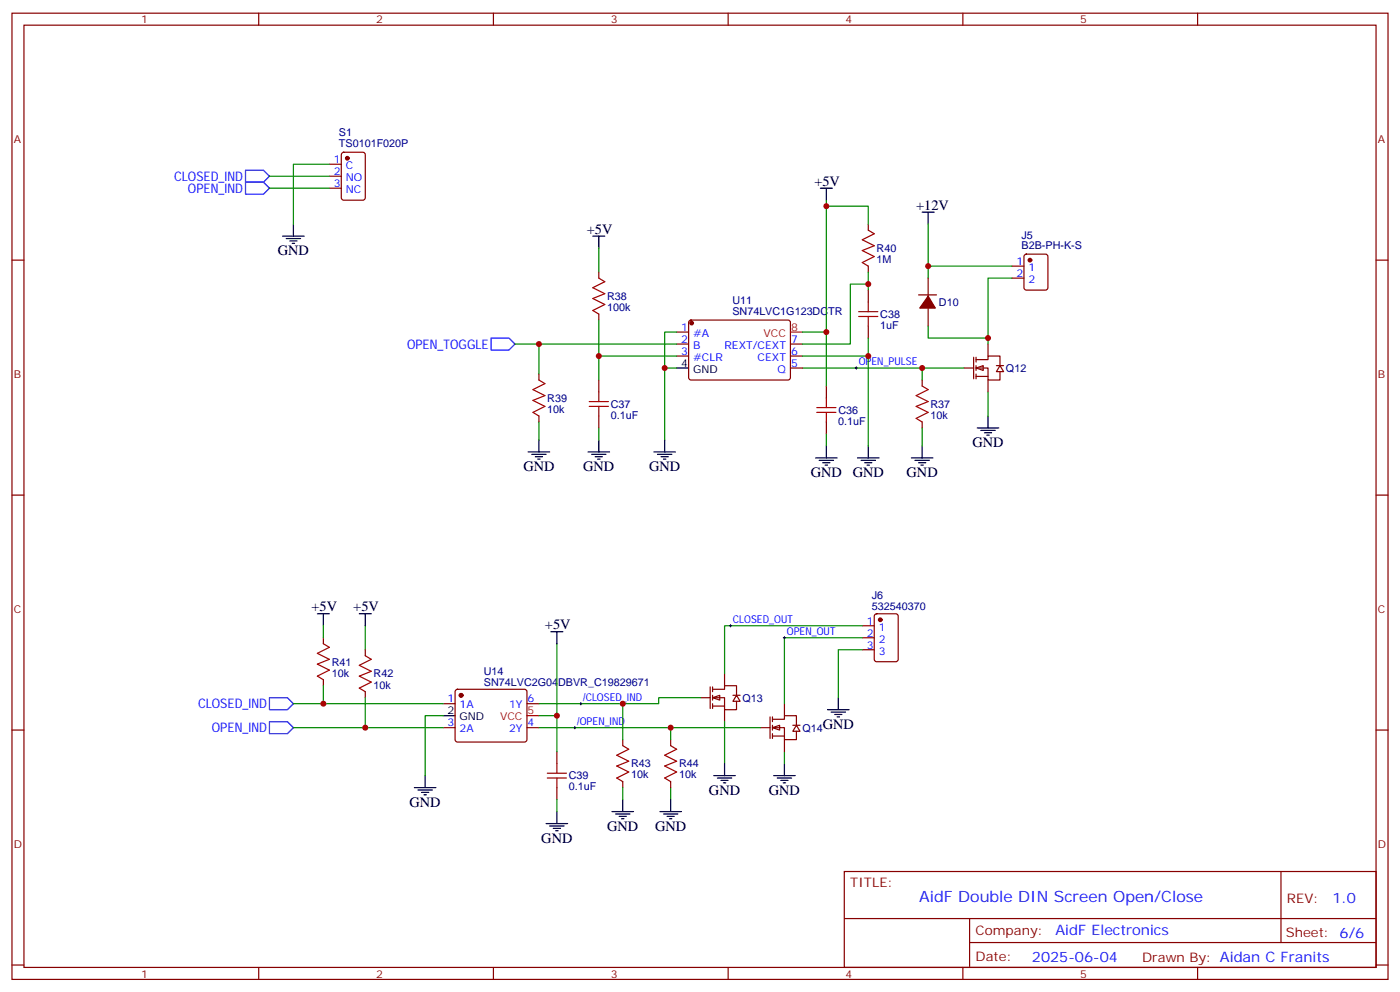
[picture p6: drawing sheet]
<svg xmlns="http://www.w3.org/2000/svg" width="412mm" height="292mm" viewBox="0 0 412 292" stroke-linecap="round" stroke-linejoin="round" font-family="sans-serif">
<g fill="none" stroke="#870000" stroke-width=".35">
<path d="M3.5 3.9h405.4v284.3h-405.4zM7.1 7.4h398.2v277.3h-398.2zM76.2 3.9v3.5M145.3 3.9v3.5M214.5 3.9v3.5M283.6 3.9v3.5M352.8 3.9v3.5M97 48.3h3.5M97 51.9h3.5M97 55.4h3.5M100.8 45l.4-.2h5.7l.6 .4 .1 13-.5 .7h-5.9l-.6-.4-.1-13zM3.5 76.6h3.6"/>
<path d="M298.1 78.3h3.5M301.9 75l.4-.2h5.7l.6 .4 .1 9.5-.5 .6-5.9 .1-.6-.5-.1-9.4zM405.3 76.6h3.6M298.1 81.8h3.5M3.5 145.7h3.6M405.3 145.7h3.6M3.5 214.8h3.6M405.3 214.8h3.6M248.7 256.5h156.6v28.2h-156.6zM377.3 256.5v20.9M248.7 270.3h156.5M285.6 277.4h119.6"/>
<path d="M285.6 270.3v14.1M3.5 284h3.6M76.2 284.7v3.5M145.3 284.7v3.5M214.5 284.7v3.5M283.6 284.7v3.5M352.8 284.7v3.5M405.3 284h3.6"/>
</g>
<g fill="#870000" stroke="#870000" stroke-width=".35">
<circle cx="102.3" cy="46.6" r=".53"/>
<circle cx="303.4" cy="76.6" r=".53"/>
</g>
<path d="M83.3 69.5h6.3M84.3 70.2h4.2M85.4 70.9h2.1M86.1 71.6h.7M86.4 66v3.5M271.6 62.4h3.6M273.4 62.4v3.6" fill="none" stroke="#000" stroke-width=".35"/>
<path d="M79.4 51.9h17.6M79.4 55.4h17.6M97 48.3h-10.6v17.7M273.4 66v12.3h24.7" fill="none" stroke="#008700" stroke-width=".35"/>
<path d="M72.3 50.1h5.3l1.8 1.8-1.8 1.7h-5.3zM72.3 53.6h5.3l1.8 1.8-1.8 1.8h-5.3z" fill="none" stroke="#00f" stroke-width=".35"/>
<path d="M287.5 108.3l2.1-.7v1.4z" fill="#fff" stroke="#870000" stroke-width=".35"/>
<g fill="none" stroke="#870000" stroke-width=".35">
<path d="M255.8 66v1.7M255.8 78.3v1.8M176.4 80.1v1.7M176.4 92.4v1.8M199.3 97.7h3.5M203.1 94.4l.5-.2h28.8l.4 .7v16.5l-.7 .4h-28.8l-.5-.7v-16.2zM255.8 85.4v3.5M255.8 96v3.5M270.6 86.8h5.3M273.4 81.8v5.3M273.4 90.7v5.3M158.7 110.1v1.7"/>
<path d="M176.4 111.8v3.6M199.3 101.2h3.5M199.3 104.8h3.5M232.8 108.3h3.6M232.8 101.2h3.6M232.8 104.8h3.6M243.4 113.6v3.5M271.6 111.8v1.8M284 108.3h2.8M286.8 105.1v6.4M287.5 105.8h3.5v-1h3.6v2.8M287.5 108.3h3.5v3.5h3.6v-2.4"/>
<path d="M287.5 110.8h3.5M287.5 105.1v1.4M287.5 107.6v1.4M287.5 110.1v1.4M291 101.2v3.6M291 111.8v3.6M293.5 107.6h2.1M294.6 107.6l1 1.8h-2.1zM158.7 122.4v1.8M176.4 122.4v3.5M243.4 124.2v3.5M271.6 124.2v1.7"/>
<path d="M95.2 187.7v1.7M107.6 191.2v1.8M254 184.1h3.5M254 187.7h3.5M254 191.2h3.5M257.8 180.8l.4-.2h5.7l.6 .5 .1 12.9-.5 .7h-5.9l-.6-.4-.1-13zM95.2 200v1.8M107.6 203.6v1.7"/>
</g>
<g fill="none" stroke="#008700" stroke-width=".35">
<path d="M243.4 58.9v38.8h-7M176.4 73v7.1M243.4 60.7h12.4v5.3M273.4 78.3v3.5M176.4 94.2v17.6M199.3 97.7h-3.5v10.6M243.4 97.7v15.9M255.8 99.5v5.3h-19.4M255.8 85.4v-1.8h-5.3v17.6h-14.1M255.8 80.1v3.5M273.4 96v3.5h17.6M298.1 81.8h-7.1v19.4"/>
<path d="M151.7 101.2h47.6M158.7 101.2v8.9M176.4 104.8h22.9M199.3 108.3h-3.5v21.2M236.4 108.3h47.6M271.6 108.3v3.5M291 115.4v7M158.7 124.2v5.3M176.4 125.9v3.6M243.4 127.7v3.5M271.6 125.9v5.3M95.2 184.1v3.6"/>
<path d="M107.6 184.1v7.1M254 191.2h-7.1v14.1M95.2 201.8v5.3h-8.8M107.6 205.3v8.8h-21.2"/>
</g>
<g fill="none" stroke="#000" stroke-width=".35">
<path d="M241.7 55.4h3.5M243.4 55.4v3.5M174.6 69.5h3.6M176.4 69.5v3.5M199.3 108.3h3.5M155.6 133h6.3M156.6 133.7h4.3M157.7 134.4h2.1M158.4 135.1h.7M158.7 129.5v3.5M173.2 133h6.4M174.3 133.7h4.2"/>
<path d="M175.3 134.4h2.1M176 135.1h.7M176.4 129.5v3.5M192.6 133h6.4M193.7 133.7h4.2M194.7 134.4h2.1M195.4 135.1h.7M195.8 129.5v3.5M240.2 134.8h6.4M241.3 135.5h4.2M242.4 136.2h2.1M243.1 136.9h.7"/>
<path d="M243.4 131.2v3.6M268.5 134.8h6.3M269.5 135.5h4.3M270.6 136.2h2.1M271.3 136.9h.7M271.6 131.2v3.6M287.9 125.9h6.3M288.9 126.6h4.3M290 127.4h2.1M290.7 128.1h.7M291 122.4v3.5M93.5 180.6h3.5"/>
<path d="M95.2 180.6v3.5M105.8 180.6h3.6M107.6 180.6v3.5M243.8 208.8h6.3M244.8 209.5h4.3M245.9 210.3h2.1M246.6 211h.7M246.9 205.3v3.5"/>
</g>
<path d="M144.6 99.5h5.3l1.8 1.7-1.8 1.8h-5.3zM79.4 212.4h5.3l1.7 1.7-1.7 1.8h-5.3zM79.4 205.3h5.3l1.7 1.8-1.7 1.7h-5.3z" fill="none" stroke="#00f" stroke-width=".35"/>
<g fill="none" stroke="#a10000" stroke-width=".35">
<path d="M255.8 67.7l1.7 1.1-3.5 1.8 3.5 1.7-3.5 1.4 3.5 1.8-3.5 1.8 1.8 1M176.4 81.8l1.8 1.1-3.6 1.8 3.6 1.7-3.6 1.4 3.6 1.8-3.6 1.8 1.8 1M252.9 93.1h5.7M252.9 91.7h5.7M255.8 88.9v2.8M255.8 93.1v2.9M158.7 111.8l1.8 1.1-3.5 1.8 3.5 1.7-3.5 1.4 3.5 1.8-3.5 1.8 1.7 1M173.6 119.6h5.6M173.6 118.2h5.6M176.4 115.4v2.8M176.4 119.6v2.8M240.6 119.9h5.6"/>
<path d="M243.4 117.1v2.8M271.6 113.6l1.8 1.1-3.5 1.7 3.5 1.8-3.5 1.4 3.5 1.8-3.5 1.7 1.7 1.1M240.6 121.4h5.6M243.4 121.4v2.8M95.2 189.4l1.8 1.1-3.5 1.8 3.5 1.7-3.5 1.4 3.5 1.8-3.5 1.8 1.7 1M107.6 193l1.8 1-3.6 1.8 3.6 1.8-3.6 1.4 3.6 1.7-3.6 1.8 1.8 1.1"/>
</g>
<g fill="#870000" stroke="#870000" stroke-width=".35">
<path d="M273.4 87.1l2.1 3.6h-4.6z"/>
<circle cx="203.7" cy="95.1" r=".53"/>
<circle cx="259.3" cy="182.4" r=".53"/>
</g>
<path d="M251.9 108.3h.7M252.2 107.9v.8" fill="none" stroke="#000" stroke-width=".29"/>
<path d="M232.8 97.7h3.6" fill="none" stroke="#f00" stroke-width=".35"/>
<path d="M209.9 205.3l2.1-.7v1.4z" fill="#fff" stroke="#870000" stroke-width=".35"/>
<path d="M213.4 198.3v3.5M206.4 205.3h2.8M209.2 202.1v6.4M209.9 202.8h3.5v-1h3.6v2.8M209.9 205.3h3.5v3.5h3.6v-2.4M209.9 207.8h3.5M209.9 202.1v1.5M209.9 204.6v1.4M209.9 207.1v1.4M213.4 208.8v3.6M215.9 204.6h2.1M217 204.6l1 1.8h-2.1z" fill="none" stroke="#870000" stroke-width=".35"/>
<path d="M254 184.1h-40.6v14.2M213.4 212.4v12.3M231.1 221.2v3.5" fill="none" stroke="#008700" stroke-width=".35"/>
<path d="M210.3 228.2h6.3M211.3 229h4.2M212.4 229.7h2.1M213.1 230.4h.7M213.4 224.7v3.5M227.9 228.2h6.3M229 229h4.2M230 229.7h2.1M230.7 230.4h.7M231.1 224.7v3.5" fill="none" stroke="#000" stroke-width=".35"/>
<path d="M227.5 214.1l2.2-.7v1.4z" fill="#fff" stroke="#870000" stroke-width=".35"/>
<g fill="none" stroke="#870000" stroke-width=".35">
<path d="M130.5 214.1h3.6M130.5 207.1h3.6M134.3 203.1l.5-.3h19.7l.5 .3 .2 .5v14.3l-.7 .5-20-.1-.4-.6v-14.1zM155.2 214.1h3.5M155.2 207.1h3.5M183.4 217.7v1.7M197.6 217.7v1.7M224 214.1h2.8M226.8 211v6.3M227.5 211.7h3.6v-1.1h3.5v2.8M227.5 214.1h3.6v3.6h3.5v-2.5M227.5 216.6h3.6"/>
<path d="M227.5 211v1.4M227.5 213.4v1.4M227.5 215.9v1.4M231.1 207.1v3.5M231.1 217.7v3.5M233.5 213.4h2.2M234.6 213.4l1.1 1.8h-2.2zM164 221.2v3.5M164 231.8v3.5M183.4 230v1.8M197.6 230v1.8"/>
</g>
<g fill="none" stroke="#008700" stroke-width=".35">
<path d="M255.8 104.8v26.4M164 189.4v21.2h-5.3M254 187.7h-22.9v19.4M95.2 207.1h35.3M107.6 214.1h22.9M130.5 210.6h-5.3v17.6M158.7 214.1h65.3M164 210.6v10.6M183.4 207.1v10.6M197.6 214.1v3.6M206.4 205.3h-12.4v1.8h-35.3M164 235.3v3.5"/>
<path d="M183.4 231.8v3.5M197.6 231.8v3.5"/>
</g>
<path d="M155.2 210.6h3.5" fill="none" stroke="#f00" stroke-width=".35"/>
<g fill="none" stroke="#000" stroke-width=".35">
<path d="M252.6 134.8h6.3M253.6 135.5h4.3M254.7 136.2h2.1M255.4 136.9h.7M255.8 131.2v3.6M162.3 185.9h3.5M164 185.9v3.5M130.5 210.6h3.6M122.1 231.8h6.3M123.1 232.5h4.3M124.2 233.2h2.1M124.9 233.9h.7"/>
<path d="M125.2 228.2v3.6M164 238.8v3.6M180.3 238.8h6.3M181.3 239.5h4.3M183.4 235.3v3.5M194.4 238.8h6.3M195.4 239.5h4.3M197.6 235.3v3.5M160.9 242.4h6.3M161.9 243.1h4.3M163 243.8h2.1M163.7 244.5h.7"/>
<path d="M182.4 240.2h2.1M183.1 240.9h.7M196.5 240.2h2.1M197.2 240.9h.7"/>
</g>
<circle cx="135.8" cy="204.6" r=".53" fill="#870000" stroke="#870000" stroke-width=".35"/>
<path d="M183.4 219.4l1.8 1.1-3.5 1.7 3.5 1.8-3.5 1.4 3.5 1.8-3.5 1.8 1.7 1M197.6 219.4l1.7 1.1-3.5 1.7 3.5 1.8-3.5 1.4 3.5 1.8-3.5 1.8 1.8 1M161.2 229h5.7M161.2 227.5h5.7M164 224.7v2.8M164 229v2.8" fill="none" stroke="#a10000" stroke-width=".35"/>
<path d="M214.8 184.1h.7M215.2 183.8v.7M230.7 187.7h.7M231.1 187.3v.7M169 214.1h.7M169.3 213.8v.7M170.7 207.1h.7M171.1 206.7v.7" fill="none" stroke="#000" stroke-width=".29"/>
<g fill="#c00">
<circle cx="271.6" cy="108.3" r=".88"/>
<circle cx="291" cy="99.5" r=".88"/>
<circle cx="273.4" cy="78.3" r=".88"/>
<circle cx="243.4" cy="97.7" r=".88"/>
<circle cx="176.4" cy="104.8" r=".88"/>
<circle cx="195.8" cy="108.3" r=".88"/>
<circle cx="158.8" cy="101.2" r=".88"/>
<circle cx="255.8" cy="83.6" r=".88"/>
<circle cx="243.4" cy="60.7" r=".88"/>
<circle cx="164" cy="210.6" r=".88"/>
<circle cx="107.6" cy="214.1" r=".88"/>
<circle cx="95.3" cy="207.1" r=".88"/>
<circle cx="183.4" cy="207.1" r=".88"/>
<circle cx="197.6" cy="214.1" r=".88"/>
<circle cx="255.8" cy="104.8" r=".88"/>
</g>
<text font-size="4.6" fill="#00f" x="270.8" y="265.5">AidF Double DIN Screen Open/Close</text>
<g font-size="4.2">
<text x="239.9" y="54.7">+5V</text>
<text x="269.9" y="61.7">+12V</text>
<text x="172.9" y="68.8">+5V</text>
<text x="81.8" y="75.1">GND</text>
<text x="286.5" y="131.6">GND</text>
<text x="154.2" y="138.6">GND</text>
<text x="171.8" y="138.6">GND</text>
<text x="191.2" y="138.6">GND</text>
<text x="238.8" y="140.4">GND</text>
<text x="251.2" y="140.4">GND</text>
<text x="267.1" y="140.4">GND</text>
<text x="91.7" y="179.9">+5V</text>
<text x="104.1" y="179.9">+5V</text>
<text x="160.5" y="185.2">+5V</text>
<text x="242.4" y="214.5">GND</text>
<text x="208.8" y="233.9">GND</text>
<text x="226.5" y="233.9">GND</text>
<text x="120.6" y="237.4">GND</text>
<text x="178.9" y="244.5">GND</text>
<text x="193" y="244.5">GND</text>
<text x="159.5" y="248">GND</text>
</g>
<g font-size="4.2" fill="#00f">
<text x="392.5" y="265.7">1.0</text>
<text x="310.9" y="275.3">AidF Electronics</text>
<text x="304" y="283.1">2025-06-04</text>
</g>
<g font-size="3.9" fill="#00f">
<text x="51.3" y="53.2">CLOSED_IND</text>
<text x="55.4" y="56.7">OPEN_IND</text>
<text x="119.9" y="102.6">OPEN_TOGGLE</text>
<text x="58.4" y="208.4">CLOSED_IND</text>
<text x="62.4" y="215.5">OPEN_IND</text>
</g>
<g font-size="3.9" fill="#800">
<text x="250.5" y="261.1">TITLE:</text>
<text x="379.1" y="265.7">REV:</text>
<text x="287.4" y="275.3">Company:</text>
<text x="378.7" y="275.9">Sheet: 6/6</text>
<text x="287.4" y="282.9">Date:</text>
<text x="336.4" y="283">Drawn By: Aidan C Franits</text>
</g>
<g font-size="3.2" fill="#800">
<text x="41.6" y="6.9">1</text>
<text x="110.8" y="6.9">2</text>
<text x="179.9" y="6.9">3</text>
<text x="249.1" y="6.9">4</text>
<text x="318.2" y="6.9">5</text>
<text x="4.1" y="42">A</text>
<text x="405.9" y="42">A</text>
<text x="4.1" y="111.1">B</text>
<text x="405.9" y="111.1">B</text>
<text x="4.1" y="180.3">C</text>
<text x="405.9" y="180.3">C</text>
<text x="4.1" y="249.4">D</text>
<text x="405.9" y="249.4">D</text>
<text x="41.6" y="287.7">1</text>
<text x="110.8" y="287.7">2</text>
<text x="179.9" y="287.7">3</text>
<text x="249.1" y="287.7">4</text>
<text x="318.2" y="287.7">5</text>
</g>
<g font-size="3.2" fill="#000080">
<text x="99.8" y="40">S1</text>
<text x="99.8" y="43.2">TS0101F020P</text>
<text x="300.9" y="70.2">J5</text>
<text x="258.2" y="77.4">1M</text>
<text x="258.2" y="74.1">R40</text>
<text x="300.9" y="73.4">B2B-PH-K-S</text>
<text x="178.9" y="88.2">R38</text>
<text x="215.7" y="89.6">U11</text>
<text x="178.9" y="91.5">100k</text>
<text x="215.7" y="92.8">SN74LVC1G123DCTR</text>
<text x="259.3" y="93.6">C38</text>
<text x="276.6" y="90.1">D10</text>
<text x="259.3" y="96.8">1uF</text>
<text x="296.3" y="109.5">Q12</text>
<text x="161.2" y="118.2">R39</text>
<text x="274.1" y="120">R37</text>
<text x="161.2" y="121.5">10k</text>
<text x="179.9" y="123.2">0.1uF</text>
<text x="179.9" y="120">C37</text>
<text x="246.9" y="125">0.1uF</text>
<text x="246.9" y="121.8">C36</text>
<text x="274.1" y="123.2">10k</text>
<text x="256.8" y="179.6">532540370</text>
<text x="256.8" y="176.4">J6</text>
<text x="97.7" y="195.8">R41</text>
<text x="97.7" y="199.1">10k</text>
<text x="110.1" y="202.6">10k</text>
<text x="110.1" y="199.4">R42</text>
<text x="142.5" y="201.8">SN74LVC2G04DBVR_C19829671</text>
<text x="142.5" y="198.5">U14</text>
<text x="218.7" y="206.6">Q13</text>
<text x="236.4" y="215.4">Q14</text>
<text x="185.9" y="225.8">R43</text>
<text x="200" y="225.8">R44</text>
<text x="167.6" y="232.6">0.1uF</text>
<text x="167.6" y="229.4">C39</text>
<text x="185.9" y="229.1">10k</text>
<text x="200" y="229.1">10k</text>
</g>
<g font-size="3.2" fill="#00f">
<text x="98.4" y="48">1</text>
<text x="98.4" y="51.5">2</text>
<text x="101.8" y="49.7">C</text>
<text x="101.8" y="53.3">NO</text>
<text x="98.4" y="55">3</text>
<text x="101.8" y="56.8">NC</text>
<text x="299.4" y="78">1</text>
<text x="299.4" y="81.5">2</text>
<text x="302.9" y="79.7">1</text>
<text x="302.9" y="83.3">2</text>
<text x="200.7" y="97.4">1</text>
<text x="200.7" y="100.9">2</text>
<text x="204.2" y="99.1">#A</text>
<text x="233" y="100.9">7</text>
<text x="200.7" y="104.4">3</text>
<text x="204.2" y="102.7">B</text>
<text x="204.2" y="106.2">#CLR</text>
<text x="213.4" y="102.7">REXT/CEXT</text>
<text x="223.2" y="106.2">CEXT</text>
<text x="233" y="107.9">5</text>
<text x="233" y="104.4">6</text>
<text x="252.9" y="107.4">OPEN_PULSE</text>
<text x="229" y="109.7">Q</text>
<text x="215.9" y="183.3">CLOSED_OUT</text>
<text x="255.3" y="183.8">1</text>
<text x="258.8" y="185.6">1</text>
<text x="231.8" y="186.8">OPEN_OUT</text>
<text x="255.3" y="187.3">2</text>
<text x="255.3" y="190.9">3</text>
<text x="258.8" y="189.1">2</text>
<text x="258.8" y="192.6">3</text>
<text x="131.9" y="206.7">1</text>
<text x="135.4" y="208.5">1A</text>
<text x="149.9" y="208.5">1Y</text>
<text x="155.4" y="206.7">6</text>
<text x="171.8" y="206.2">/CLOSED_IND</text>
<text x="131.9" y="213.8">3</text>
<text x="135.4" y="215.5">2A</text>
<text x="149.9" y="215.5">2Y</text>
<text x="155.4" y="213.8">4</text>
<text x="170" y="213.3">/OPEN_IND</text>
</g>
<g font-size="3.2" fill="#f00">
<text x="224.9" y="99.1">VCC</text>
<text x="233" y="97.4">8</text>
<text x="147.3" y="212">VCC</text>
<text x="155.4" y="210.3">5</text>
</g>
<g font-size="3.2">
<text x="200.7" y="107.9">4</text>
<text x="204.2" y="109.7">GND</text>
<text x="131.9" y="210.3">2</text>
<text x="135.4" y="212">GND</text>
</g>
</svg>
